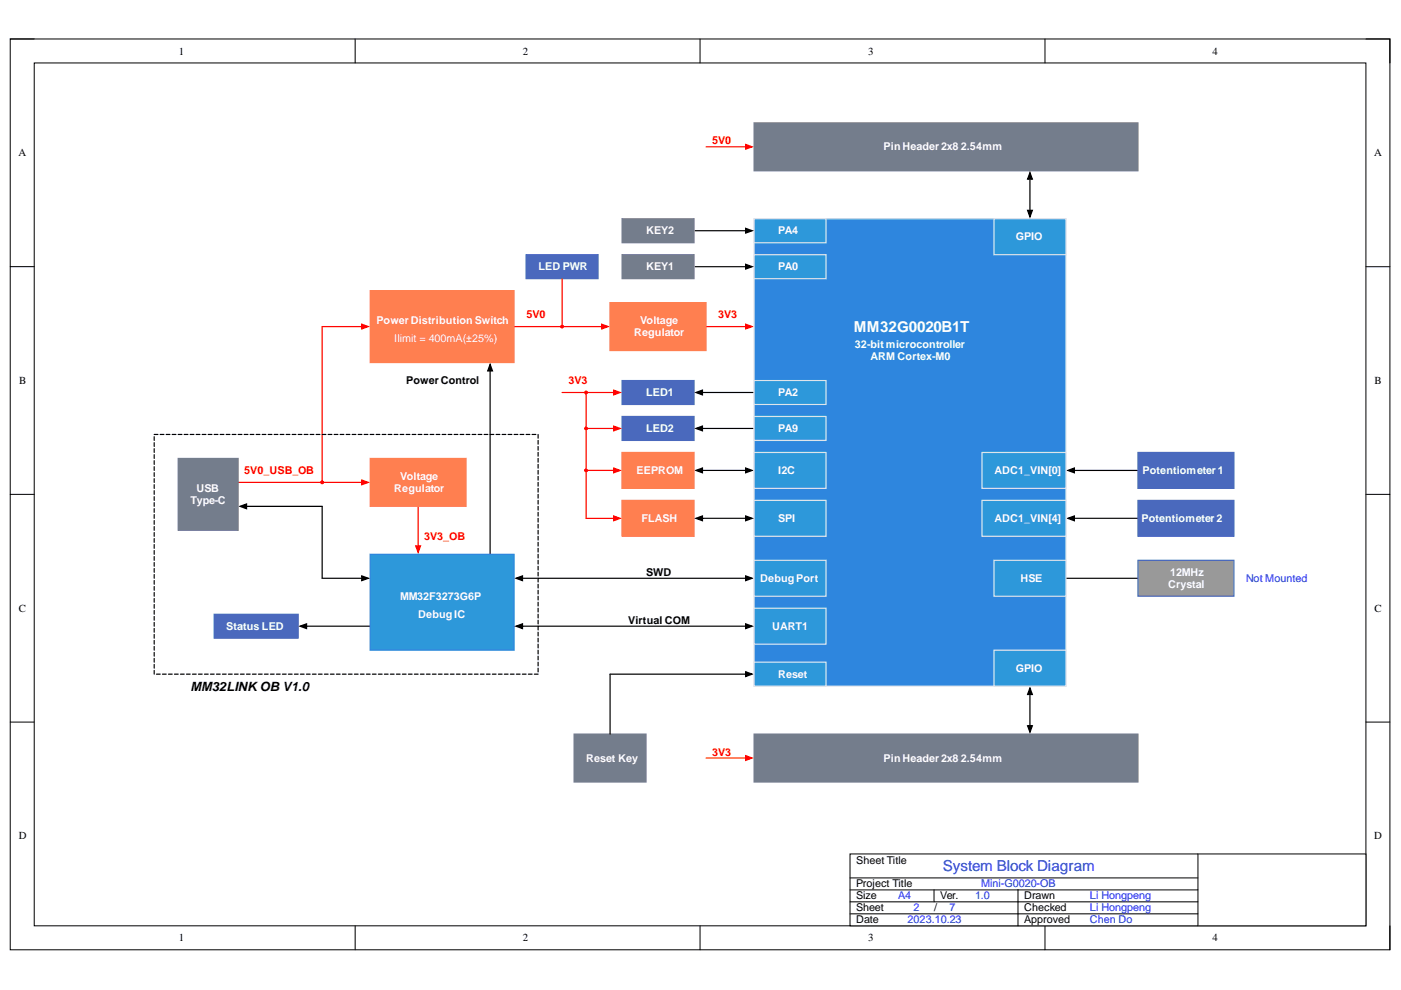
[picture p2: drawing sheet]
<svg xmlns="http://www.w3.org/2000/svg" width="297mm" height="210mm" viewBox="0 0 297 210" stroke-linecap="round" stroke-linejoin="round" font-family="sans-serif">
<path d="M2.2 8.3h292.5v193.1h-292.5z" fill="none" stroke="#000" stroke-width=".21"/>
<path d="M7.3 13.3h282.3v183h-282.3z" fill-rule="evenodd" fill="#fff"/>
<g fill="none" stroke="#000" stroke-width=".21">
<path d="M2.2 8.3h5.1M7.3 13.3h282.3v183h-282.3zM75.3 8.3v5M148.4 8.3v5M221.6 8.3v5M289.6 8.3h5.1v5M2.2 56.5h5.1M289.6 56.5h5.1M2.2 104.8h5.1M289.6 104.8h5.1M2.2 153.1h5.1M289.6 153.1h5.1"/>
<path d="M75.3 196.3v5.1M148.4 196.3v5.1M221.6 196.3v5.1M294.7 196.3v5.1"/>
</g>
<path d="M180.2 181.1h109.4v15.2h-109.4z" fill-rule="evenodd" fill="#fff"/>
<path d="M180.2 181.1h109.4v15.2h-109.4zM180.2 193.8h73.8M180.2 188.7h73.8M180.2 191.2h73.8M180.2 186.1h73.8M198 188.7v2.5M215.8 188.7v7.6M254 181.1v15.2" fill="none" stroke="#000" stroke-width=".21"/>
<path d="M68.3 69.2h9.4" fill="none" stroke="#f00" stroke-width=".25"/>
<path d="M76.7 68.7l1.4 .5-1.4 .5z" fill="#f00"/>
<path d="M68.3 69.2v33.1M76.7 68.7l1.4 .5-1.4 .5zM109 69.2h19.6" fill="none" stroke="#f00" stroke-width=".25"/>
<path d="M109.4 122.6l1.4-.5v1zM109.8 122.6h49.3M158.1 122.1l1.4 .5-1.4 .5z" fill="none" stroke="#000" stroke-width=".25"/>
<path d="M109.4 122.6l1.4-.5v1zM158.1 122.1l1.4 .5-1.4 .5z" fill="#000"/>
<path d="M127.6 68.7l1.4 .5-1.4 .5z" fill="#f00"/>
<path d="M127.6 68.7l1.4 .5-1.4 .5zM149.7 69.2h9.4" fill="none" stroke="#f00" stroke-width=".25"/>
<path d="M158.1 68.7l1.4 .5-1.4 .5z" fill="#f00"/>
<path d="M158.1 68.7l1.4 .5-1.4 .5zM88.6 107.4v9.4" fill="none" stroke="#f00" stroke-width=".25"/>
<path d="M88.1 115.7h1.1l-.6 1.4z" fill="#f00"/>
<path d="M68.3 102.3h9.4M88.1 115.7h1.1l-.6 1.4z" fill="none" stroke="#f00" stroke-width=".25"/>
<path d="M76.7 101.8l1.4 .5-1.4 .5z" fill="#f00"/>
<path d="M76.7 101.8l1.4 .5-1.4 .5z" fill="none" stroke="#f00" stroke-width=".25"/>
<path d="M78.5 97.2h20.3v10.2h-20.3z" fill-rule="evenodd" fill="#ff7f50"/>
<path d="M78.5 97.2h20.3v10.2h-20.3z" fill="none" stroke="#ff7f50" stroke-width=".25"/>
<path d="M103.9 77.2l.5 1.4h-1zM103.9 77.6v39.9" fill="none" stroke="#000" stroke-width=".25"/>
<path d="M103.9 77.2l.5 1.4h-1z" fill="#000"/>
<path d="M45.4 130.2h17.8v5.1h-17.8z" fill-rule="evenodd" fill="#4a69bd"/>
<path d="M45.4 130.2h17.8v5.1h-17.8z" fill="none" stroke="#4a69bd" stroke-width=".25"/>
<path d="M63.6 132.8l1.4-.5v1zM64 132.8h14.5" fill="none" stroke="#000" stroke-width=".25"/>
<path d="M63.6 132.8l1.4-.5v1z" fill="#000"/>
<path d="M78.5 117.5h30.5v20.4h-30.5z" fill-rule="evenodd" fill="#2d98da"/>
<path d="M78.5 117.5h30.5v20.4h-30.5z" fill="none" stroke="#2e86de" stroke-width=".25"/>
<path d="M131.9 88.3h15.3v5.1h-15.3z" fill-rule="evenodd" fill="#4a69bd"/>
<path d="M131.9 88.3h15.3v5.1h-15.3z" fill="none" stroke="#4a69bd" stroke-width=".25"/>
<path d="M226.4 109.9l1.4-.5v1zM226.8 109.9h14.5" fill="none" stroke="#000" stroke-width=".25"/>
<path d="M226.4 109.9l1.4-.5v1z" fill="#000"/>
<path d="M241.3 106.1h20.3v7.6h-20.3z" fill-rule="evenodd" fill="#4a69bd"/>
<path d="M241.3 106.1h20.3v7.6h-20.3z" fill="none" stroke="#4a69bd" stroke-width=".25"/>
<path d="M147.5 99.7l1.4-.5v1zM147.9 99.7h11.2M158.1 99.2l1.4 .5-1.4 .5z" fill="none" stroke="#000" stroke-width=".25"/>
<path d="M147.5 99.7l1.4-.5v1zM158.1 99.2l1.4 .5-1.4 .5z" fill="#000"/>
<path d="M131.9 95.9h15.3v7.6h-15.3z" fill-rule="evenodd" fill="#ff7f50"/>
<path d="M131.9 95.9h15.3v7.6h-15.3z" fill="none" stroke="#ff7f50" stroke-width=".25"/>
<path d="M131.9 106.1h15.3v7.6h-15.3z" fill-rule="evenodd" fill="#ff7f50"/>
<path d="M131.9 106.1h15.3v7.6h-15.3z" fill="none" stroke="#ff7f50" stroke-width=".25"/>
<path d="M131.9 80.7h15.3v5.1h-15.3z" fill-rule="evenodd" fill="#4a69bd"/>
<path d="M131.9 80.7h15.3v5.1h-15.3z" fill="none" stroke="#4a69bd" stroke-width=".25"/>
<path d="M131.9 54h15.3v5.1h-15.3z" fill-rule="evenodd" fill="#747d8c"/>
<path d="M131.9 54h15.3v5.1h-15.3z" fill="none" stroke="#747d8c" stroke-width=".25"/>
<path d="M131.9 46.4h15.3v5.1h-15.3z" fill-rule="evenodd" fill="#747d8c"/>
<path d="M131.9 46.4h15.3v5.1h-15.3z" fill="none" stroke="#747d8c" stroke-width=".25"/>
<path d="M121.7 155.6h15.3v10.2h-15.3z" fill-rule="evenodd" fill="#747d8c"/>
<path d="M121.7 155.6h15.3v10.2h-15.3z" fill="none" stroke="#747d8c" stroke-width=".25"/>
<path d="M158.1 142.4l1.4 .5-1.4 .5zM159.1 142.9h-29.8v12.7" fill="none" stroke="#000" stroke-width=".25"/>
<path d="M158.1 142.4l1.4 .5-1.4 .5z" fill="#000"/>
<path d="M111.5 54h15.3v5.1h-15.3z" fill-rule="evenodd" fill="#4a69bd"/>
<path d="M111.5 54h15.3v5.1h-15.3z" fill="none" stroke="#4a69bd" stroke-width=".25"/>
<g fill="none" stroke="#f00" stroke-width=".25">
<path d="M119.2 59.1v10.1"/>
<circle cx="119.2" cy="69.2" r=".25"/>
</g>
<g fill="none" stroke="#000" stroke-width=".25">
<path d="M32.7 92.1h.8M32.7 92.6v.8M32.7 93.9v.8M32.7 95.1v.8M32.7 96.4v.8M32.7 97.7v.8M32.7 98.9v.8M34 92.1h.8M35.2 92.1h.8M36.5 92.1h.8M37.8 92.1h.8M39.1 92.1h.7"/>
<path d="M40.3 92.1h.8M41.6 92.1h.8M42.9 92.1h.8M44.1 92.1h.8M45.4 92.1h.8M46.7 92.1h.8M48 92.1h.8M49.2 92.1h.8M50.5 92.1h.8M51.8 92.1h.8M53 92.1h.8M54.3 92.1h.8"/>
<path d="M55.6 92.1h.8M56.9 92.1h.8M58.1 92.1h.8M59.4 92.1h.8M60.7 92.1h.8M61.9 92.1h.8M63.2 92.1h.8M64.5 92.1h.8M65.8 92.1h.8M67 92.1h.8M68.3 92.1h.8M69.6 92.1h.8"/>
<path d="M70.8 92.1h.8M72.1 92.1h.8M73.4 92.1h.8M74.7 92.1h.8M75.9 92.1h.8M77.2 92.1h.8M78.5 92.1h.8M79.7 92.1h.8M81 92.1h.8M82.3 92.1h.8M83.6 92.1h.8M84.8 92.1h.8"/>
<path d="M86.1 92.1h.8M87.4 92.1h.8M88.6 92.1h.8M89.9 92.1h.8M91.2 92.1h.8M92.5 92.1h.8M93.7 92.1h.8M95 92.1h.8M96.3 92.1h.8M97.6 92.1h.7M98.8 92.1h.8M100.1 92.1h.8"/>
<path d="M101.4 92.1h.8M102.6 92.1h.8M103.9 92.1h.8M105.2 92.1h.8M106.5 92.1h.8M107.7 92.1h.8M109 92.1h.8M110.3 92.1h.8M111.5 92.1h.8M112.8 92.1h.8M114.1 92.1v.8M114.1 93.4v.8"/>
<path d="M114.1 94.7v.7M114.1 95.9v.8M114.1 97.2v.8M114.1 98.5v.8M114.1 99.7v.8M32.7 100.2v.8M32.7 101.5v.8M32.7 102.8v.7M32.7 104v.8M32.7 105.3v.8M32.7 106.6v.8M32.7 107.8v.8"/>
<path d="M32.7 109.1v.8M32.7 110.4v.8M32.7 111.6v.8M32.7 112.9v.8M32.7 114.2v.8M32.7 115.5v.8M32.7 116.7v.8M32.7 118v.8M32.7 119.3v.8M114.1 101v.8M114.1 102.3v.8M114.1 103.5v.8"/>
<path d="M114.1 104.8v.8M114.1 106.1v.8M114.1 107.4v.8M114.1 108.6v.8M114.1 109.9v.8M114.1 111.2v.8M114.1 112.4v.8M114.1 113.7v.8M114.1 115v.8M114.1 116.3v.7M114.1 117.5v.8M114.1 118.8v.8"/>
<path d="M32.7 120.5v.8M32.7 121.8v.8M32.7 123.1v.8M32.7 124.4v.7M32.7 125.6v.8M32.7 126.9v.8M32.7 128.2v.8M32.7 129.4v.8M32.7 130.7v.8M32.7 132v.8M32.7 133.2v.8M32.7 134.5v.8"/>
<path d="M32.7 135.8v.8M32.7 137.1v.8M32.7 138.3v.8M32.7 139.6v.8M114.1 120.1v.8M114.1 121.3v.8M114.1 122.6v.8M114.1 123.9v.8M114.1 125.1v.8M114.1 126.4v.8M114.1 127.7v.8M114.1 129v.8"/>
<path d="M114.1 130.2v.8M114.1 131.5v.8M114.1 132.8v.8M114.1 134v.8M114.1 135.3v.8M114.1 136.6v.8M114.1 137.9v.7M114.1 139.1v.8M32.7 140.9v.8M32.7 142.1v.8M33.2 142.9h.8M34.4 142.9h.8"/>
<path d="M35.7 142.9h.8M37 142.9h.8M38.3 142.9h.8M39.5 142.9h.8M40.8 142.9h.8M42.1 142.9h.8M43.3 142.9h.8M44.6 142.9h.8M45.9 142.9h.8M47.2 142.9h.8M48.4 142.9h.8M49.7 142.9h.8"/>
<path d="M51 142.9h.8M52.2 142.9h.8M53.5 142.9h.8M54.8 142.9h.8M56.1 142.9h.8M57.3 142.9h.8M58.6 142.9h.8M59.9 142.9h.8M61.1 142.9h.8M62.4 142.9h.8M63.7 142.9h.8M65 142.9h.8"/>
<path d="M66.2 142.9h.8M67.5 142.9h.8M68.8 142.9h.8M70 142.9h.8M71.3 142.9h.8M72.6 142.9h.8M73.9 142.9h.8M75.1 142.9h.8M76.4 142.9h.8M77.7 142.9h.8M79 142.9h.7M80.2 142.9h.8"/>
<path d="M81.5 142.9h.8M82.8 142.9h.8M84 142.9h.8M85.3 142.9h.8M86.6 142.9h.8M87.9 142.9h.7M89.1 142.9h.8M90.4 142.9h.8M91.7 142.9h.8M92.9 142.9h.8M94.2 142.9h.8M95.5 142.9h.8"/>
<path d="M96.8 142.9h.8M98 142.9h.8M99.3 142.9h.8M100.6 142.9h.8M101.8 142.9h.8M103.1 142.9h.8M104.4 142.9h.8M105.7 142.9h.8M106.9 142.9h.8M108.2 142.9h.8M109.5 142.9h.8M110.8 142.9h.7"/>
<path d="M112 142.9h.8M113.3 142.9h.8M114.1 140.4v.8M114.1 141.7v.8"/>
</g>
<path d="M78.5 61.6h30.5v15.3h-30.5z" fill-rule="evenodd" fill="#ff7f50"/>
<path d="M78.5 61.6h30.5v15.3h-30.5z" fill="none" stroke="#ff7f50" stroke-width=".25"/>
<path d="M129.3 64.2h20.4v10.1h-20.4z" fill-rule="evenodd" fill="#ff7f50"/>
<path d="M129.3 64.2h20.4v10.1h-20.4z" fill="none" stroke="#ff7f50" stroke-width=".25"/>
<path d="M149.7 31.1h9.4" fill="none" stroke="#f00" stroke-width=".25"/>
<path d="M158.1 30.6l1.4 .5-1.4 .5z" fill="#f00"/>
<path d="M158.1 30.6l1.4 .5-1.4 .5zM149.7 160.7h9.4" fill="none" stroke="#f00" stroke-width=".25"/>
<path d="M158.1 160.2l1.4 .5-1.4 .5z" fill="#f00"/>
<path d="M158.1 160.2l1.4 .5-1.4 .5z" fill="none" stroke="#f00" stroke-width=".25"/>
<path d="M159.9 26h81.4v10.2h-81.4z" fill-rule="evenodd" fill="#747d8c"/>
<path d="M159.9 26h81.4v10.2h-81.4z" fill="none" stroke="#747d8c" stroke-width=".25"/>
<path d="M217.9 153.9h1l-.5 1.4zM218.4 145.9l.5 1.4h-1zM218.4 146.2v8.7" fill="none" stroke="#000" stroke-width=".25"/>
<path d="M217.9 153.9h1l-.5 1.4zM218.4 145.9l.5 1.4h-1z" fill="#000"/>
<path d="M159.9 46.4h66.1v99.1h-66.1z" fill-rule="evenodd" fill="#2e86de"/>
<path d="M159.9 46.4h66.1v99.1h-66.1z" fill="none" stroke="#dfe4ea" stroke-width=".25"/>
<path d="M159.9 118.8h15.2v7.6h-15.2z" fill-rule="evenodd" fill="#2d98da"/>
<path d="M159.9 118.8h15.2v7.6h-15.2z" fill="none" stroke="#dfe4ea" stroke-width=".25"/>
<path d="M159.9 129h15.2v7.6h-15.2z" fill-rule="evenodd" fill="#2d98da"/>
<path d="M159.9 129h15.2v7.6h-15.2z" fill="none" stroke="#dfe4ea" stroke-width=".25"/>
<path d="M159.9 88.3h15.2v5.1h-15.2z" fill-rule="evenodd" fill="#2d98da"/>
<path d="M159.9 88.3h15.2v5.1h-15.2z" fill="none" stroke="#dfe4ea" stroke-width=".25"/>
<path d="M159.9 80.7h15.2v5.1h-15.2z" fill-rule="evenodd" fill="#2d98da"/>
<path d="M159.9 80.7h15.2v5.1h-15.2z" fill="none" stroke="#dfe4ea" stroke-width=".25"/>
<path d="M208.2 106.1h17.8v7.6h-17.8z" fill-rule="evenodd" fill="#2d98da"/>
<path d="M208.2 106.1h17.8v7.6h-17.8z" fill="none" stroke="#dfe4ea" stroke-width=".25"/>
<path d="M159.9 106.1h15.2v7.6h-15.2z" fill-rule="evenodd" fill="#2d98da"/>
<path d="M159.9 106.1h15.2v7.6h-15.2z" fill="none" stroke="#dfe4ea" stroke-width=".25"/>
<path d="M159.9 95.9h15.2v7.6h-15.2z" fill-rule="evenodd" fill="#2d98da"/>
<path d="M159.9 95.9h15.2v7.6h-15.2z" fill="none" stroke="#dfe4ea" stroke-width=".25"/>
<path d="M159.9 54h15.2v5.1h-15.2z" fill-rule="evenodd" fill="#2d98da"/>
<path d="M159.9 54h15.2v5.1h-15.2z" fill="none" stroke="#dfe4ea" stroke-width=".25"/>
<path d="M159.9 46.4h15.2v5.1h-15.2z" fill-rule="evenodd" fill="#2d98da"/>
<path d="M159.9 46.4h15.2v5.1h-15.2z" fill="none" stroke="#dfe4ea" stroke-width=".25"/>
<path d="M159.9 140.4h15.2v5.1h-15.2z" fill-rule="evenodd" fill="#2d98da"/>
<path d="M159.9 140.4h15.2v5.1h-15.2z" fill="none" stroke="#dfe4ea" stroke-width=".25"/>
<path d="M210.7 137.9h15.3v7.6h-15.3z" fill-rule="evenodd" fill="#2d98da"/>
<path d="M210.7 137.9h15.3v7.6h-15.3z" fill="none" stroke="#dfe4ea" stroke-width=".25"/>
<path d="M210.7 46.4h15.3v7.6h-15.3z" fill-rule="evenodd" fill="#2d98da"/>
<path d="M210.7 46.4h15.3v7.6h-15.3z" fill="none" stroke="#dfe4ea" stroke-width=".25"/>
<path d="M159.9 155.6h81.4v10.2h-81.4z" fill-rule="evenodd" fill="#747d8c"/>
<path d="M159.9 155.6h81.4v10.2h-81.4z" fill="none" stroke="#747d8c" stroke-width=".25"/>
<g fill="none" stroke="#000" stroke-width=".25">
<path d="M218.4 36.6l.5 1.4h-1zM218.4 37v8.6M147.4 48.9h11.7M147.4 56.5h11.7M158.1 48.4l1.4 .5-1.4 .5zM158.1 56l1.4 .5-1.4 .5zM217.9 44.6h1l-.5 1.4zM147.5 83.2l1.4-.5v1zM147.5 90.8l1.4-.5v1zM147.9 83.2h11.7M147.9 90.8h11.7M147.5 109.9l1.4-.5v1z"/>
<path d="M147.9 109.9h11.2M158.1 109.4l1.4 .5-1.4 .5zM109.4 132.8l1.4-.5v1zM109.8 132.8h49.3M158.1 132.3l1.4 .5-1.4 .5z"/>
</g>
<path d="M218.4 36.6l.5 1.4h-1zM158.1 48.4l1.4 .5-1.4 .5zM158.1 56l1.4 .5-1.4 .5zM217.9 44.6h1l-.5 1.4zM147.5 83.2l1.4-.5v1zM147.5 90.8l1.4-.5v1zM147.5 109.9l1.4-.5v1zM158.1 109.4l1.4 .5-1.4 .5zM109.4 132.8l1.4-.5v1zM158.1 132.3l1.4 .5-1.4 .5z" fill="#000"/>
<path d="M119.2 83.2h11.9" fill="none" stroke="#f00" stroke-width=".25"/>
<path d="M130.1 82.7l1.4 .5-1.4 .5z" fill="#f00"/>
<g fill="none" stroke="#f00" stroke-width=".25">
<path d="M124.3 83.2v26.7M124.3 90.8h6.8M130.1 82.7l1.4 .5-1.4 .5z"/>
<circle cx="124.3" cy="90.8" r=".26"/>
<circle cx="124.3" cy="99.7" r=".26"/>
</g>
<path d="M130.1 90.3l1.4 .5-1.4 .5z" fill="#f00"/>
<path d="M124.3 99.7h6.8M130.1 90.3l1.4 .5-1.4 .5z" fill="none" stroke="#f00" stroke-width=".25"/>
<path d="M130.1 99.2l1.4 .5-1.4 .5z" fill="#f00"/>
<path d="M130.1 99.2l1.4 .5-1.4 .5zM124.3 109.9h6.8" fill="none" stroke="#f00" stroke-width=".25"/>
<path d="M130.1 109.4l1.4 .5-1.4 .5z" fill="#f00"/>
<g fill="none" stroke="#f00" stroke-width=".25">
<path d="M130.1 109.4l1.4 .5-1.4 .5z"/>
<circle cx="124.3" cy="83.2" r=".26"/>
</g>
<path d="M226 122.6h15.3" fill="none" stroke="#000" stroke-width=".25"/>
<path d="M241.3 118.8h20.3v7.6h-20.3z" fill-rule="evenodd" fill="#999"/>
<path d="M241.3 118.8h20.3v7.6h-20.3z" fill="none" stroke="#4a69bd" stroke-width=".25"/>
<path d="M210.7 118.8h15.3v7.6h-15.3z" fill-rule="evenodd" fill="#2d98da"/>
<path d="M210.7 118.8h15.3v7.6h-15.3z" fill="none" stroke="#dfe4ea" stroke-width=".25"/>
<path d="M226.4 99.7l1.4-.5v1.1zM226.8 99.7h14.5" fill="none" stroke="#000" stroke-width=".25"/>
<path d="M226.4 99.7l1.4-.5v1.1z" fill="#000"/>
<path d="M241.3 95.9h20.3v7.6h-20.3z" fill-rule="evenodd" fill="#4a69bd"/>
<path d="M241.3 95.9h20.3v7.6h-20.3z" fill="none" stroke="#4a69bd" stroke-width=".25"/>
<path d="M208.2 95.9h17.8v7.6h-17.8z" fill-rule="evenodd" fill="#2d98da"/>
<path d="M208.2 95.9h17.8v7.6h-17.8z" fill="none" stroke="#dfe4ea" stroke-width=".25"/>
<path d="M50.9 107.4l1.4-.5v1zM51.3 107.4h17v15.2h9.4M76.7 122.1l1.4 .5-1.4 .5z" fill="none" stroke="#000" stroke-width=".25"/>
<path d="M50.9 107.4l1.4-.5v1zM76.7 122.1l1.4 .5-1.4 .5z" fill="#000"/>
<g fill="none" stroke="#f00" stroke-width=".25">
<path d="M50.5 102.3h17.8"/>
<circle cx="68.3" cy="102.3" r=".25"/>
</g>
<path d="M37.8 97.2h12.7v15.2h-12.7z" fill-rule="evenodd" fill="#747d8c"/>
<path d="M37.8 97.2h12.7v15.2h-12.7z" fill="none" stroke="#747d8c" stroke-width=".25"/>
<text font-size="3.2" fill="#fff" x="181" y="70.3">MM32G0020B1T</text>
<text font-size="3.2" fill="#00f" x="199.9" y="184.7">System Block Diagram</text>
<text font-size="2.7" x="40.4" y="146.4">MM32LINK OB V1.0</text>
<g font-size="2.3">
<text x="37.9" y="11.6">1</text>
<text x="110.9" y="11.6">2</text>
<text x="184" y="11.6">3</text>
<text x="257.1" y="11.6">4</text>
<text x="3.9" y="33.1">A</text>
<text x="291.3" y="33.1">A</text>
<text x="4.1" y="81.4">B</text>
<text x="86.1" y="81.4">PowerControl</text>
<text x="291.4" y="81.4">B</text>
<text x="137" y="122.1">SWD</text>
<text x="4" y="129.7">C</text>
<text x="291.4" y="129.7">C</text>
<text x="133.2" y="132.3">Virtual COM</text>
<text x="4" y="177.9">D</text>
<text x="291.3" y="177.9">D</text>
<text x="181.5" y="183.1">Sheet Title</text>
<text x="181.5" y="190.7">Size</text>
<text x="181.5" y="188.2">Project Title</text>
<text x="199.4" y="190.7">Ver.</text>
<text x="217.1" y="190.7">Drawn</text>
<text x="181.5" y="193.2">Sheet</text>
<text x="181.5" y="195.8">Date</text>
<text x="198.1" y="193.2">/</text>
<text x="217.1" y="195.8">Approved</text>
<text x="217.1" y="193.2">Checked</text>
<text x="37.9" y="199.6">1</text>
<text x="110.9" y="199.6">2</text>
<text x="184" y="199.6">3</text>
<text x="257.1" y="199.6">4</text>
</g>
<g font-size="2.3" fill="#f00">
<text x="151" y="30.6">5V0</text>
<text x="111.6" y="67.5">5V0</text>
<text x="152.2" y="67.5">3V3</text>
<text x="120.5" y="81.4">3V3</text>
<text x="51.8" y="100.5">5V0_USB_OB</text>
<text x="90" y="114.5">3V3_OB</text>
<text x="151" y="160.2">3V3</text>
</g>
<g font-size="2.3" fill="#fff">
<text x="187.3" y="31.9">PinHeader2x8 2.54mm</text>
<text x="137" y="49.7">KEY2</text>
<text x="165" y="49.7">PA4</text>
<text x="215.4" y="51">GPIO</text>
<text x="114.2" y="57.3">LED PWR</text>
<text x="137" y="57.3">KEY1</text>
<text x="165" y="57.3">PA0</text>
<text x="79.8" y="68.7">PowerDistributionSwitch</text>
<text x="134.5" y="71.3">Regulator</text>
<text x="135.7" y="68.7">Voltage</text>
<text x="83.6" y="72.5">Ilimit = 400mA(±25%)</text>
<text x="181.3" y="73.8">32-bitmicrocontroller</text>
<text x="184.6" y="76.3">ARM Cortex-M0</text>
<text x="137" y="83.9">LED1</text>
<text x="165" y="83.9">PA2</text>
<text x="137" y="91.6">LED2</text>
<text x="165" y="91.6">PA9</text>
<text x="84.9" y="101.8">Voltage</text>
<text x="135" y="100.5">EEPROM</text>
<text x="165" y="100.5">I2C</text>
<text x="210.9" y="100.5">ADC1_VIN[0]</text>
<text x="242.3" y="100.5">Potentiometer1</text>
<text x="40.4" y="106.8">Type-C</text>
<text x="41.6" y="104.3">USB</text>
<text x="83.6" y="104.3">Regulator</text>
<text x="136" y="110.6">FLASH</text>
<text x="165" y="110.6">SPI</text>
<text x="210.9" y="110.6">ADC1_VIN[4]</text>
<text x="242" y="110.6">Potentiometer2</text>
<text x="161.2" y="123.3">DebugPort</text>
<text x="216.4" y="123.3">HSE</text>
<text x="247.7" y="124.6">Crystal</text>
<text x="248.1" y="122.1">12MHz</text>
<text x="84.9" y="127.1">MM32F3273G6P</text>
<text x="88.7" y="131">DebugIC</text>
<text x="48" y="133.6">Status LED</text>
<text x="163.7" y="133.6">UART1</text>
<text x="165" y="143.7">Reset</text>
<text x="215.4" y="142.4">GPIO</text>
<text x="124.3" y="161.5">Reset Key</text>
<text x="187.3" y="161.5">PinHeader2x8 2.54mm</text>
</g>
<g font-size="2.3" fill="#00f">
<text x="264.2" y="123.3">Not Mounted</text>
<text x="190.4" y="190.7">A4</text>
<text x="206.7" y="190.7">1.0</text>
<text x="208" y="188.2">Mini-G0020-OB</text>
<text x="231.1" y="190.7">Li Hongpeng</text>
<text x="192.4" y="195.8">2023.10.23</text>
<text x="193.7" y="193.2">2</text>
<text x="201.3" y="193.2">7</text>
<text x="231.1" y="193.2">Li Hongpeng</text>
<text x="231.1" y="195.8">Chen Do</text>
</g>
</svg>
